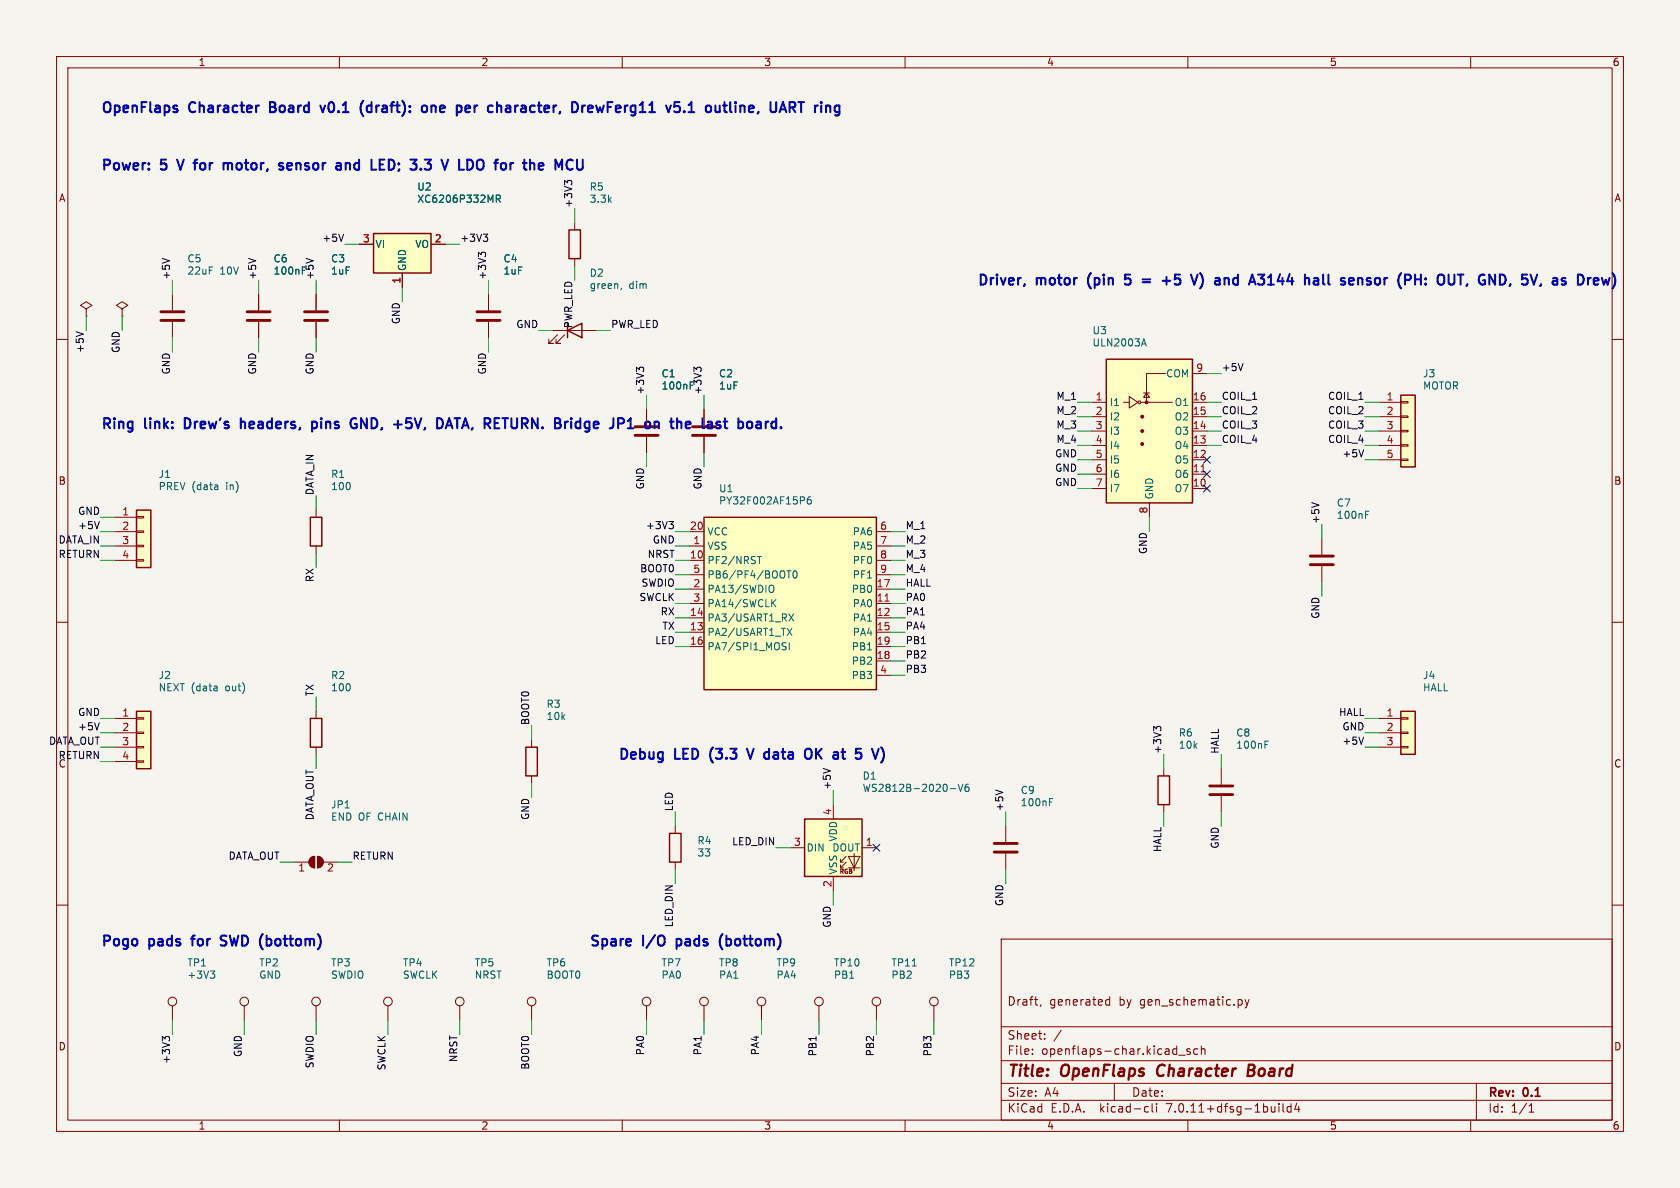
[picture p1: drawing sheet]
<svg xmlns="http://www.w3.org/2000/svg" width="297mm" height="210mm" viewBox="0 0 297 210" stroke-linecap="round" stroke-linejoin="round" font-family="sans-serif">
<path d="M0 0h297v210h-297z" fill="#f5f4ef" stroke="#f5f4ef" stroke-width=".18"/>
<g fill="none" stroke="#840000" stroke-width=".18">
<path d="M10 10h277v190h-277zM12 12h273v186h-273zM60 10v2M110 10v2M160 10v2M210 10v2M260 10v2M101.6 39.4v1.2M10 60h2M15.2 54.6l1.1-.6-1.1-.7-1 .7 1 .6v1.3M15.2 55.9h.1M21.6 54.6l1-.6-1-.7-1 .7 1 .6v1.3"/>
<path d="M21.6 55.9h.1M30.5 52.1v2.8M30.5 56.9v2.8M45.7 52.1v2.8M45.7 56.9v2.8M55.9 52.1v2.8M55.9 56.9v2.8M63.5 43.2h2.5M71.1 48.3v2.5M76.2 43.2h2.5M86.4 52.1v2.8M86.4 56.9v2.8"/>
<path d="M97.8 58.4h7.6M98.6 59.2l-1.6 1.5h.8h-.8v-.8M99.8 59.2l-1.5 1.5h.8h-.8v-.8M101.6 45.7v1.3M285 60h2M114.3 72.4v2.8M114.3 77.2v2.8M124.5 72.4v2.8M124.5 77.2v2.8M193 71.1h2.6M193 73.7h2.6M193 76.2h2.6"/>
<path d="M193 78.7h2.6M198.6 71.1h1M199.6 70.1l1.6 1-1.6 1zM201.7 71.1h5.6M202.2 69.5h1M202.7 69.5l.5 .7h-1zM206.1 66h-3.4v5.1M210.8 71.1h2.6M210.8 73.7h2.6M210.8 76.2h2.6M210.8 78.7h2.6M210.8 66h2.6"/>
<path d="M243.8 71.1h3.8M243.8 73.7h3.8M243.8 76.2h3.8M243.8 78.7h3.8M247.6 78.6h1.3v.3h-1.3zM247.6 76.1h1.3v.2h-1.3zM247.6 73.5h1.3v.3h-1.3zM247.6 71h1.3v.2h-1.3zM20.3 91.4h3.8M20.3 94h3.8M20.3 96.5h3.8M20.3 99.1h3.8"/>
<path d="M24.1 98.9h1.3v.3h-1.3zM24.1 96.4h1.3v.2h-1.3zM24.1 93.9h1.3v.2h-1.3zM24.1 91.3h1.3v.3h-1.3zM55.9 90.2v1.2M55.9 96.5v1.3M121.9 94h2.6M121.9 96.5h2.6M121.9 99.1h2.6M154.9 94h2.6M154.9 96.5h2.6M154.9 99.1h2.6"/>
<path d="M193 81.3h2.6M193 86.4h2.6M193 83.8h2.6M203.2 88.9v2.5M210.8 81.3h2.6M210.8 86.4h2.6M210.8 83.8h2.6M233.7 95.3v2.7M243.8 81.3h3.8M247.6 81.2h1.3v.2h-1.3zM10 110h2M121.9 106.7h2.6"/>
<path d="M121.9 109.2h2.6M121.9 111.8h2.6M121.9 114.3h2.6M121.9 104.1h2.6M121.9 101.6h2.6M154.9 106.7h2.6M154.9 109.2h2.6M154.9 111.8h2.6M154.9 114.3h2.6M154.9 104.1h2.6M154.9 116.8h2.6M154.9 119.4h2.6"/>
<path d="M154.9 101.6h2.6M233.7 100.1v2.8M285 110h2M20.3 127h3.8M20.3 129.5h3.8M20.3 132.1h3.8M20.3 134.6h3.8M24.1 134.5h1.3v.2h-1.3zM24.1 132h1.3v.2h-1.3zM24.1 129.4h1.3v.3h-1.3zM24.1 126.9h1.3v.2h-1.3zM55.9 125.7v1.3"/>
<path d="M55.9 132.1v1.3M94 130.8v1.3M94 137.2v1.2M205.7 135.9v1.3M215.9 135.9v2.8M243.8 127h3.8M243.8 129.5h3.8M243.8 132.1h3.8M247.6 132h1.3v.2h-1.3zM247.6 129.4h1.3v.3h-1.3zM247.6 126.9h1.3v.2h-1.3zM10 160h2"/>
<path d="M52.1 152.4h2.5M54.9 151.7l.7-.3v2a1.02 1.02 0 0 1-.9-.6 1.02 1.02 0 0 1 .2-1.1zM56.1 151.4a1.02 1.02 0 0 1 1 1 1.02 1.02 0 0 1-1 1zM57.1 152.4h2.6M119.4 146.1v1.2M119.4 152.4v1.3M139.7 149.9h2.5M147.3 142.2v2.6M147.3 154.9v2.6M148.6 153.4h.5M148.6 152.4h.5M149.6 152.4l-1 1v-.5"/>
<path d="M149.6 151.4l-1 1v-.5M150 151.4h2l-1 2zM150 153.4h2M151 150.9v3M152.4 149.9h2.5M177.8 146.1v2.7M177.8 150.9v2.8M205.7 142.2v1.3M215.9 140.7v2.8M285 160h2M30.5 177.8v2.5M43.2 177.8v2.5"/>
<path d="M55.9 177.8v2.5M68.6 177.8v2.5M81.3 177.8v2.5M94 177.8v2.5M114.3 177.8v2.5M124.5 177.8v2.5M134.6 177.8v2.5M144.8 177.8v2.5M154.9 177.8v2.5M165.1 177.8v2.5M177 166h108v32h-108zM184 177.6l-.1 .3"/>
<path d="M195.5 177.6l.2 .1 .5-.1M196.2 176.2v1.5M196.2 176.8l-.5-.1-.2 .1M219 176.7l.5 .1 .1 .2-.1 .6-.5 .1M220.1 176.7l.4 1M220.5 177.7l-.2 .4-.2 .1M220.8 176.7l-.3 1M60 198v2M110 198v2M160 198v2M177 194.5h108M177 191.5h108"/>
<path d="M177 187.5h108M177 181.5h108M182.5 186.3v.1M182.5 185.5v.1M184.7 183.6v.1M184.7 182.8v.1M187.6 182.1l-1.3 2M197 191.5v3M202.6 195.6l.4 .1M203 196.5l-.4 .1M203.7 195.1v1.3l.2 .2M204.5 195.1v.1"/>
<path d="M204.5 195.6v1M208.4 186.5h1.1M210 198v2M210.4 185.5l-.4-.1-.2 .2 .1 .2 .5 .2v.3h-.6M211.7 185.5l-.4-.1-.3 .3v.4l.2 .2h.5M212.4 185.5l.2-.1 .4 .1v.9M212.4 184.9v1.5M226.1 195.1v.1M226.1 195.6v1M226.8 195.1v1.3l.2 .2M228.2 195.7l-.4-.1-.3 .3v.4l.2 .2h.5M228.2 195.1v1.5"/>
<path d="M229.2 195l-.3 1.1h.9M229.6 195.6v1M260 198v2M261 191.5v6.5M270.3 196.6h.9M270.3 195.5l.4-.4v1.5"/>
<circle cx="201.4" cy="71.1" r=".25"/>
<circle cx="30.5" cy="177" r=".76"/>
<circle cx="43.2" cy="177" r=".76"/>
<circle cx="55.9" cy="177" r=".76"/>
<circle cx="68.6" cy="177" r=".76"/>
<circle cx="81.3" cy="177" r=".76"/>
<circle cx="94" cy="177" r=".76"/>
<circle cx="114.3" cy="177" r=".76"/>
<circle cx="124.5" cy="177" r=".76"/>
<circle cx="134.6" cy="177" r=".76"/>
<circle cx="144.8" cy="177" r=".76"/>
<circle cx="154.9" cy="177" r=".76"/>
<circle cx="165.1" cy="177" r=".76"/>
</g>
<path d="M204.8 188.5a1.27 1.27 0 0 0 0 1.6M220.7 189.2h.6M221.3 189.2l.3 .1M221.5 188.2h-.7l-.3 2 1-.1M221.5 189.1l-.2 .1" fill="none" stroke="#840000" stroke-width=".4"/>
<g fill="none" stroke="#006464" stroke-width=".18">
<path d="M87.7 35.2l.6-.1 .2-.2-.1-.3-.7-.1v1.3M88 35.2l.5 .6M53.5 47.8h.4M53.5 47.2h.6M109.9 50.9l-.1 .3M202.2 59.9l.4 1.3M122 68.1h.5M122 67.5h.6M201.9 60.8h.6M38.5 85.8v.8M38.5 86.5l-.1 .1M38.5 86l-.1 .1"/>
<path d="M133.9 98.4h.7M134.3 98.4v1.2M143.3 87.8l-.3 .1a.85 .85 0 0 0 0 1.2l.4-.1v-.4l-.2-.3-.4 .1-.1 .2M241.4 91h.4M241.4 90.4h.6M136.3 103.4a.43 .43 0 0 1 .5 .5v.4a.43 .43 0 0 1-.5 .4M136.6 106.5l.6 .8M137.2 106l-.8 .7M138.5 114.2l.4 .1 .1 .3-.3 .3h-.3M138.5 113.6l.5 .1M139.1 100.9h.7M139.2 111.1l.8 1.2"/>
<path d="M139.5 108.5l.8 1.3M139.5 100.9v1.3M139.5 113.6v1.3M140 111.1l-.8 1.2M140.3 108.5l-.8 1.3M140.3 101l.2-.1a.68 .68 0 0 1 .4 .6 .68 .68 0 0 1-.4 .7l-.2-.1-.1-.4zM38.3 121.3l.1 .8M38.4 122.1h-.1M38.4 121.6h-.1M168 139.4h1M169.4 138.6l.4 1.3 .4-1.3M171.2 138.6l-.4 .1a.86 .86 0 0 0 0 1.2l.5-.1v-.4l-.2-.3-.4 .1-.1 .2"/>
<path d="M223.6 131.6h.5M223.6 131h.6M185.5 141.8h.5M185.5 141.2h.6M37.2 171.6h.8l-.5 .5M37.7 172.1l.3 .3v.3l-.3 .2M161.3 170.8h.7"/>
</g>
<g fill="#ffffc2" stroke="#ffffc2" stroke-width=".18">
<path d="M24.1 125.7h2.6v10.2h-2.6z"/>
<path d="M142.2 144.8h10.2v10.1h-10.2z"/>
<path d="M24.1 90.2h2.6v10.1h-2.6z"/>
<path d="M247.6 125.7h2.6v7.7h-2.6z"/>
<path d="M66 41.3h10.2v7h-10.2z"/>
<path d="M247.6 69.9h2.6v12.7h-2.6z"/>
<path d="M124.5 91.4h30.4v30.5h-30.4z"/>
<path d="M195.6 63.5h15.2v25.4h-15.2z"/>
</g>
<g fill="none" stroke="#840000" stroke-width=".25">
<path d="M66 41.3h10.2v7h-10.2zM100.3 58.4l2.6-1.2v2.5zM100.3 57.2v2.5M100.6 40.6h2v5.1h-2zM195.6 63.5h15.2v25.4h-15.2zM247.6 69.9h2.6v12.7h-2.6zM24.1 90.2h2.6v10.1h-2.6zM54.9 91.4h2v5.1h-2zM124.5 91.4h30.4v30.5h-30.4zM24.1 125.7h2.6v10.2h-2.6zM54.9 127h2v5.1h-2zM93 132.1h2v5.1h-2z"/>
<path d="M204.7 137.2h2.1v5h-2.1zM247.6 125.7h2.6v7.7h-2.6zM118.4 147.3h2v5.1h-2zM142.2 144.8h10.2v10.1h-10.2z"/>
</g>
<g fill="none" stroke="#840000" stroke-width=".51">
<path d="M28.4 56.6h4.1M28.4 55.1h4.1M43.7 56.6h4.1M43.7 55.1h4.1M53.8 56.6h4.1M53.8 55.1h4.1M84.3 56.6h4.1M84.3 55.1h4.1M112.3 77h4M112.3 75.4h4M122.4 77h4.1M122.4 75.4h4.1"/>
<path d="M231.6 99.8h4.1M231.6 98.3h4.1M213.9 138.9h4M175.8 150.6h4M175.8 149.1h4M213.9 140.5h4"/>
</g>
<g fill="#840000" stroke="#840000" stroke-width=".18">
<path d="M54.9 151.7l.7-.3v2a1.02 1.02 0 0 1-.9-.6 1.02 1.02 0 0 1 .2-1.1z"/>
<path d="M56.1 151.4a1.02 1.02 0 0 1 1 1 1.02 1.02 0 0 1-1 1z"/>
<circle cx="201.9" cy="78.5" r=".25"/>
<circle cx="201.9" cy="76.2" r=".25"/>
<circle cx="201.9" cy="73.7" r=".25"/>
<circle cx="202.7" cy="71.1" r=".25"/>
</g>
<path d="M212.3 83.4h.8M156.5 106.3h.7" fill="none" stroke="#a90000" stroke-width=".18"/>
<g fill="none" stroke="#0f0f0f" stroke-width=".18">
<path d="M100.3 32.3l-.5-.4v.8M100.3 32.1l.2-.2h.3l.3 .2M13.5 58.6l1.2 .5M28.7 45.7l1.3 .4M43.9 45.7l1.3 .4M54.1 45.7l1.3 .4M60.7 41.4l-.4 1.3M85.1 45l-.5-.4v.8M85.1 44.8l.2-.2h.3l.2 .2M85.4 41.4h.8l-.4 .5M86 41.9l.2 .2v.3l-.2 .3M113 65.3l-.5-.4v.8"/>
<path d="M113 65.2l.2-.3h.3l.3 .3M123.2 65.2l.2-.3h.3l.2 .3M123.2 65.3l-.5-.4v.8M219.7 64.3l-.4 1.2M241.1 79.5l-.4 1.3M17.6 92.2l-.5 1.3M118.3 92.2h.7l-.4 .5M118.8 92.7l.2 .2v.3l-.2 .3M231.9 88.9l1.3 .4M17.6 127.8l-.5 1.2M145.5 135.9l1.3 .4M176 139.7l1.3 .4"/>
<path d="M204.4 128.8l-.4-.4v.8M204.4 128.7l.3-.3h.3l.2 .3M241.1 130.3l-.4 1.3M29.2 183.6l-.5-.4v.8M29.2 183.5l.2-.3h.3l.3 .3"/>
</g>
<g fill="none" stroke="#0000c2" stroke-width=".36">
<path d="M31.3 19.3v.4M47.7 18.9h.6M48.3 18.1h-.6v1.7h.7M56.6 18.6l.4 1.2 .5-1.2M64.2 17.8a2.04 2.04 0 0 0 0 2.7M65.2 18.6l-.4 .4v.5l.4 .3M74.7 18.8a.48 .48 0 0 1 .4-.2 .48 .48 0 0 1 .4 .4v.5a.48 .48 0 0 1-.5 .4 .48 .48 0 0 1-.4-.4zM76.3 18.6v1.2M76.8 18.6l-.5 .2M82.5 18.6l.5 .1 .1 .4-.8 .1M83 19.7l-.5 .1M90 18.6l-.5 .1"/>
<path d="M90.1 19.2h-.5a.35 .35 0 0 0-.2 .3 .35 .35 0 0 0 .2 .3h.5M103.4 18.6l-.3 .1M104 19.2l.8-.1-.1-.4-.5-.1-.2 .3v.8h.7M105.4 18.6l.3 1.2M121 19.7v.1M121.7 19.8h1M121.7 18.6l.5-.5v1.7M129.1 18.1v1.5l.3 .2M130 18.1v.1M130 18.6v1.2M141.1 18.1h1M141.6 18.1v1.7"/>
<path d="M31.3 28.2l.6 1.8M34.2 28.8h.7M34.7 28.2h.2M40 28.8l.3 .3M40.3 29.1l.2-.3 .5 .1v.2M40.3 29.1v.9M51.5 28.9l-.5-.1-.2 .3 .1 .8h.6M51.6 29.2l-.8 .2M61.2 28.9h.6l.1 1.1M69.4 28.3l-.7-.1v1.8l.7-.1M81.2 30h.8M83.3 28.3l-.7-.1v1.8l.7-.1"/>
<path d="M93.7 28.2v1.8M94 28.8l-.3 .2M98.8 29.5l.6-1.3v1.8M198.9 50.1l.2 .2 .6-.1M199.8 48.5h-.9v.9l.2-.2 .6 .1M202 49.4h1.3M202 49.9h1.3M205.6 49.6h1.3M207.7 50.1l.1 .1M207.8 48.5l-.1 .9 .1-.1M212.2 48.3a2.04 2.04 0 0 1 0 2.7M218.7 49.1h-.4l-.3 .4 .1 .6 .2 .2h.4"/>
<path d="M224.2 50.3h1M224.2 49l.5-.5v1.8M234 50.2l.2 .1M234.8 48.5v1.6l.3 .2M242.3 49.2l-.4-.1-.3 .3 .1 .2 .6 .2v.4h-.7M247.7 48.3l-.1 .1M269.1 50.1l.2 .2h.4M270 48.5h-.9v.9l.2-.2h.4M283.2 49.1l.3 1.2 .4-.8M285.1 48.3v.1M33.1 73.9h-.4v1.8h.4M42.6 73.9v1.8"/>
<path d="M42.6 74.7a.44 .44 0 0 1 .7 .1v.9M55.2 74.6l.5-.1 .3 .4v.5l-.1 .2h-.7M55.2 74.5v1.8M63.8 75.7v-1.8l1 1.8M71.8 75.5l.2 .2 .6-.1M72.7 73.9h-.8l-.1 .9 .2-.2 .6 .1M78.8 75.7l.6-1.8 .6 1.8M79 75.2h.8M80.3 73.9h1M80.8 73.9v1.8M102.1 74.5l.5 .1M102.6 75.6l-.5 .1"/>
<path d="M102.6 73.9v1.8M119.7 74.7a.44 .44 0 0 1 .8 .1v.9M119.7 73.9v1.8M125.1 74.6h.7M125.9 75h-.6a.35 .35 0 0 0-.3 .4 .35 .35 0 0 0 .3 .3l.6-.1M131 74.5l.4 .4v.5l-.4 .3M132.1 74.7v.8M138.1 75.5v.2M132.1 132.4l.6 1.7 .5-1.7M143.2 132.4a1.26 1.26 0 0 1 0 1.6M144.3 132.4v1.7M144.5 133.1l.8 1"/>
<path d="M145.3 132.4l-1 1M154.2 132.4l.6 1.7 .5-1.7M33.8 166h.6M39 167.1h.9M40 165.5l-.6-.1-.3 .1-.1 .4a.85 .85 0 0 0 .9 .5M47.1 167.1l.5 .1M47.1 165.4v1.8M47.6 166l-.5 .1M119.6 166v1.7M119.6 167.1l.2 .1M119.8 166l-.2 .1M127.7 165.1a2.04 2.04 0 0 0 0 2.7"/>
</g>
<g fill="none" stroke="#009600" stroke-width=".18">
<path d="M101.6 36.8v2.6M15.2 55.9v2.5M21.6 55.9v2.5M30.5 49.5v2.6M30.5 59.7v2.5M45.7 49.5v2.6M45.7 59.7v2.5M55.9 49.5v2.6M55.9 59.7v2.5M61 43.2h2.5M71.1 50.8v2.5M78.7 43.2h2.6"/>
<path d="M86.4 49.5v2.6M86.4 59.7v2.5M95.2 58.4h2.6M101.6 47v2.5M105.4 58.4h2.5M114.3 69.9v2.5M124.5 69.9v2.5M190.5 71.1h2.5M190.5 78.7h2.5M190.5 76.2h2.5M190.5 73.7h2.5M213.4 71.1h2.5"/>
<path d="M213.4 78.7h2.5M213.4 76.2h2.5M213.4 73.7h2.5M213.4 66h2.5M241.3 71.1h2.5M241.3 78.7h2.5M241.3 76.2h2.5M241.3 73.7h2.5M17.8 94h2.5M17.8 96.5h2.5M17.8 99.1h2.5M17.8 91.4h2.5"/>
<path d="M55.9 87.6v2.6M55.9 97.8v2.5M114.3 80v2.6M119.4 94h2.5M119.4 96.5h2.5M119.4 99.1h2.5M124.5 80v2.6M157.5 94h2.5M157.5 96.5h2.5M157.5 99.1h2.5M190.5 86.4h2.5M190.5 81.3h2.5"/>
<path d="M190.5 83.8h2.5M203.2 91.4v2.6M233.7 92.7v2.6M241.3 81.3h2.5M119.4 106.7h2.5M119.4 109.2h2.5M119.4 111.8h2.5M119.4 114.3h2.5M119.4 104.1h2.5M119.4 101.6h2.5M157.5 106.7h2.5M157.5 109.2h2.5"/>
<path d="M157.5 111.8h2.5M157.5 114.3h2.5M157.5 104.1h2.5M157.5 101.6h2.5M157.5 116.8h2.5M157.5 119.4h2.5M233.7 102.9v2.5M17.8 132.1h2.5M17.8 127h2.5M17.8 129.5h2.5M17.8 134.6h2.5M55.9 123.2v2.5"/>
<path d="M55.9 133.4v2.5M94 128.3v2.5M94 138.4v2.6M147.3 139.7v2.5M205.7 133.4v2.5M215.9 133.4v2.5M241.3 132.1h2.5M241.3 127h2.5M241.3 129.5h2.5M49.5 152.4h2.6M59.7 152.4h2.5M119.4 143.5v2.6"/>
<path d="M119.4 153.7v2.5M137.2 149.9h2.5M147.3 157.5v2.5M177.8 143.5v2.6M177.8 153.7v2.5M205.7 143.5v2.6M215.9 143.5v2.6M30.5 180.3v2.6M43.2 180.3v2.6M55.9 180.3v2.6M68.6 180.3v2.6M81.3 180.3v2.6"/>
<path d="M94 180.3v2.6M114.3 180.3v2.6M124.5 180.3v2.6M134.6 180.3v2.6M144.8 180.3v2.6M154.9 180.3v2.6M165.1 180.3v2.6"/>
</g>
<path d="M212.8 83.2l1.2 1.2M212.8 85.8l1.2 1.2M212.8 80.7l1.2 1.2M214 83.2l-1.2 1.2M214 85.8l-1.2 1.2M214 80.7l-1.2 1.2M154.3 149.3l1.2 1.2M155.5 149.3l-1.2 1.2" fill="none" stroke="#000084" stroke-width=".18"/>
<g font-size="2.8" fill="#840000">
<text x="178" y="190.9">Title:</text>
<text x="187.7" y="190.9">OpenFlaps</text>
<text x="205.4" y="190.9">Character</text>
<text x="222.2" y="190.9">Board</text>
</g>
<g font-size="2.5" fill="#0000c2">
<text x="17.8" y="20.1">OpenFlaps</text>
<text x="33.6" y="20.1">Character</text>
<text x="48.5" y="20.1">Board</text>
<text x="58.3" y="20.1">v0.1</text>
<text x="65.9" y="20.1">(draft):</text>
<text x="77.6" y="20.1">one</text>
<text x="84.4" y="20.1">per</text>
<text x="90.7" y="20.1">character,</text>
<text x="106.2" y="20.1">DrewFerg11</text>
<text x="123.7" y="20.1">v5.1</text>
<text x="131.3" y="20.1">outline,</text>
<text x="143.4" y="20.1">UART ring</text>
<text x="17.8" y="30.2">Power:</text>
<text x="28.6" y="30.2">5</text>
<text x="32.3" y="30.2">V</text>
<text x="35.9" y="30.2">for</text>
<text x="41.7" y="30.2">motor,</text>
<text x="52.3" y="30.2">sensor</text>
<text x="63.1" y="30.2">and</text>
<text x="70" y="30.2">LED;</text>
<text x="77.7" y="30.2">3.3</text>
<text x="84" y="30.2">V</text>
<text x="87.6" y="30.2">LDO</text>
<text x="94.8" y="30.2">for</text>
<text x="100.6" y="30.2">the</text>
<text x="172.7" y="50.6">Driver,</text>
<text x="183.3" y="50.6">motor</text>
<text x="193.1" y="50.6">(pin</text>
<text x="200.4" y="50.6">5</text>
<text x="204.2" y="50.6">=</text>
<text x="208.4" y="50.6">+5</text>
<text x="214.4" y="50.6">V)</text>
<text x="219.2" y="50.6">and</text>
<text x="226.1" y="50.6">A3144</text>
<text x="236.4" y="50.6">hall</text>
<text x="243.6" y="50.6">sensor</text>
<text x="254.4" y="50.6">(PH:</text>
<text x="262.1" y="50.6">OUT,</text>
<text x="270.1" y="50.6">GND,</text>
<text x="278.4" y="50.6">5V,</text>
<text x="284.6" y="50.6">as</text>
<text x="17.8" y="76">Ring</text>
<text x="25.7" y="76">link:</text>
<text x="33.4" y="76">Drew's</text>
<text x="44" y="76">headers,</text>
<text x="57.4" y="76">pins</text>
<text x="64.9" y="76">GND,</text>
<text x="73.3" y="76">+5V,</text>
<text x="81.6" y="76">DATA, RETURN.</text>
<text x="103.9" y="76">Bridge</text>
<text x="114.4" y="76">JP1</text>
<text x="121.3" y="76">on</text>
<text x="126.6" y="76">the</text>
<text x="132.8" y="76">last</text>
<text x="109.2" y="134.4">Debug</text>
<text x="119.4" y="134.4">LED</text>
<text x="126.3" y="134.4">(3.3</text>
<text x="133.8" y="134.4">V</text>
<text x="137.4" y="134.4">data</text>
<text x="145.3" y="134.4">OK</text>
<text x="151" y="134.4">at</text>
<text x="155.7" y="134.4">5</text>
<text x="17.8" y="167.4">Pogo</text>
<text x="26.5" y="167.4">pads</text>
<text x="34.8" y="167.4">for</text>
<text x="40.6" y="167.4">SWD</text>
<text x="48.1" y="167.4">(bottom)</text>
<text x="104.1" y="167.4">Spare</text>
<text x="113.7" y="167.4">I/O</text>
<text x="120.4" y="167.4">pads</text>
<text x="128.7" y="167.4">(bottom)</text>
</g>
<g font-size="2.1" fill="#840000">
<text x="178" y="178">Draft,</text>
<text x="185.5" y="178">generated</text>
<text x="197.9" y="178">by</text>
<text x="201.7" y="178">gen_schematic.py</text>
<text x="178" y="184">Sheet:</text>
<text x="178" y="186.7">File:</text>
<text x="184.1" y="186.7">openflaps-char.kicad_sch</text>
<text x="178" y="196.9">KiCad</text>
<text x="178" y="194.1">Size:</text>
<text x="184.7" y="194.1">A4</text>
<text x="185.7" y="196.9">E.D.A.</text>
<text x="194.6" y="196.9">kicad-cli</text>
<text x="200" y="194.1">Date:</text>
<text x="206.5" y="196.9">7.0.11+dfsg-1build4</text>
<text x="263" y="194.3">Rev:</text>
<text x="263" y="196.9">Id:</text>
<text x="267.1" y="196.9">1/1</text>
<text x="269.4" y="194.3">0.1</text>
</g>
<g font-size="1.8" fill="#840000">
<text x="35" y="11.9">1</text>
<text x="85" y="11.9">2</text>
<text x="135" y="11.9">3</text>
<text x="185" y="11.9">4</text>
<text x="235" y="11.9">5</text>
<text x="285" y="11.9">6</text>
<text x="10.3" y="35.9">A</text>
<text x="285.3" y="35.9">A</text>
<text x="10.3" y="85.9">B</text>
<text x="285.3" y="85.9">B</text>
<text x="10.3" y="135.9">C</text>
<text x="285.3" y="135.9">C</text>
<text x="10.3" y="185.9">D</text>
<text x="285.3" y="185.9">D</text>
<text x="35" y="199.9">1</text>
<text x="85" y="199.9">2</text>
<text x="135" y="199.9">3</text>
<text x="185" y="199.9">4</text>
<text x="235" y="199.9">5</text>
<text x="285" y="199.9">6</text>
</g>
<g font-size="1.8" fill="#006464">
<text x="73.7" y="33.9">U2</text>
<text x="104.1" y="33.9">R5</text>
<text x="73.7" y="36">XC6206P332MR</text>
<text x="104.1" y="36">3.3k</text>
<text x="33" y="46.6">C5</text>
<text x="48.3" y="46.6">C6</text>
<text x="58.4" y="46.6">C3</text>
<text x="66.3" y="44">VI</text>
<text x="73.3" y="44">VO</text>
<text x="88.9" y="46.6">C4</text>
<text x="33" y="48.7">22uF</text>
<text x="38.9" y="48.7">10V</text>
<text x="48.3" y="48.7">100nF</text>
<text x="58.4" y="48.7">1uF</text>
<text x="72" y="48" transform="rotate(-90 72 48)">GND</text>
<text x="88.9" y="48.7">1uF</text>
<text x="104.1" y="49.1">D2</text>
<text x="104.1" y="51.3">green,</text>
<text x="111.2" y="51.3">dim</text>
<text x="193" y="59.3">U3</text>
<text x="193" y="61.4">ULN2003A</text>
<text x="116.8" y="66.9">C1</text>
<text x="116.8" y="69.1">100nF</text>
<text x="127" y="66.9">C2</text>
<text x="127" y="69.1">1uF</text>
<text x="196.1" y="72">I1</text>
<text x="206.1" y="66.9">COM</text>
<text x="207.6" y="72">O1</text>
<text x="251.5" y="66.9">J3</text>
<text x="251.5" y="69.1">MOTOR</text>
<text x="196.1" y="74.5">I2</text>
<text x="196.1" y="77.1">I3</text>
<text x="207.6" y="77.1">O3</text>
<text x="207.6" y="74.5">O2</text>
<text x="196.1" y="79.6">I4</text>
<text x="196.1" y="82.1">I5</text>
<text x="207.6" y="82.1">O5</text>
<text x="207.6" y="79.6">O4</text>
<text x="27.9" y="84.7">J1</text>
<text x="27.9" y="86.8">PREV (data</text>
<text x="40.1" y="86.8">in)</text>
<text x="58.4" y="84.7">R1</text>
<text x="58.4" y="86.8">100</text>
<text x="127" y="87.2">U1</text>
<text x="127" y="89.4">PY32F002AF15P6</text>
<text x="196.1" y="84.7">I6</text>
<text x="196.1" y="87.2">I7</text>
<text x="204.1" y="88.4" transform="rotate(-90 204.1 88.4)">GND</text>
<text x="207.6" y="87.2">O7</text>
<text x="207.6" y="84.7">O6</text>
<text x="236.2" y="89.8">C7</text>
<text x="125" y="94.8">VCC</text>
<text x="150.7" y="94.8">PA6</text>
<text x="236.2" y="91.9">100nF</text>
<text x="125" y="97.4">VSS</text>
<text x="125" y="99.9">PF2/NRST</text>
<text x="150.7" y="97.4">PA5</text>
<text x="150.7" y="99.9">PF0</text>
<text x="125" y="105">PA13/SWDIO</text>
<text x="125" y="107.5">PA14/SWCLK</text>
<text x="125" y="102.5">PB6/PF4/BOOT0</text>
<text x="150.5" y="105">PB0</text>
<text x="150.7" y="107.5">PA0</text>
<text x="150.7" y="102.5">PF1</text>
<text x="125" y="112.6">PA2/USART1_TX</text>
<text x="125" y="110.1">PA3/USART1_RX</text>
<text x="150.7" y="110.1">PA1</text>
<text x="150.7" y="112.6">PA4</text>
<text x="125" y="115.2">PA7/SPI1_MOSI</text>
<text x="150.5" y="117.7">PB2</text>
<text x="150.5" y="115.2">PB1</text>
<text x="27.9" y="120.2">J2</text>
<text x="27.9" y="122.4">NEXT (data</text>
<text x="40" y="122.4">out)</text>
<text x="58.4" y="120.2">R2</text>
<text x="58.4" y="122.4">100</text>
<text x="96.5" y="125.3">R3</text>
<text x="150.5" y="120.2">PB3</text>
<text x="251.5" y="120.2">J4</text>
<text x="251.5" y="122.4">HALL</text>
<text x="96.5" y="127.5">10k</text>
<text x="208.3" y="130.4">R6</text>
<text x="218.4" y="130.4">C8</text>
<text x="208.3" y="132.6">10k</text>
<text x="218.4" y="132.6">100nF</text>
<text x="58.4" y="143.1">JP1</text>
<text x="152.4" y="138">D1</text>
<text x="152.4" y="140.2">WS2812B-2020-V6</text>
<text x="180.3" y="140.6">C9</text>
<text x="180.3" y="142.7">100nF</text>
<text x="58.4" y="145.3">END OF CHAIN</text>
<text x="123.2" y="149.5">R4</text>
<text x="148.2" y="148.9" transform="rotate(-90 148.2 148.9)">VDD</text>
<text x="123.2" y="151.6">33</text>
<text x="142.5" y="150.7">DIN</text>
<text x="147" y="150.7">DOUT</text>
<text x="148.2" y="154.7" transform="rotate(-90 148.2 154.7)">VSS</text>
<text x="33" y="171">TP1</text>
<text x="33" y="173.2">+3V3</text>
<text x="45.7" y="171">TP2</text>
<text x="45.7" y="173.2">GND</text>
<text x="58.4" y="171">TP3</text>
<text x="58.4" y="173.2">SWDIO</text>
<text x="71.1" y="171">TP4</text>
<text x="71.1" y="173.2">SWCLK</text>
<text x="83.8" y="171">TP5</text>
<text x="83.8" y="173.2">NRST</text>
<text x="96.5" y="171">TP6</text>
<text x="96.5" y="173.2">BOOT0</text>
<text x="116.8" y="171">TP7</text>
<text x="116.8" y="173.2">PA0</text>
<text x="127" y="171">TP8</text>
<text x="127" y="173.2">PA1</text>
<text x="137.2" y="171">TP9</text>
<text x="137.2" y="173.2">PA4</text>
<text x="147.3" y="173.2">PB1</text>
<text x="147.3" y="171">TP10</text>
<text x="157.5" y="173.2">PB2</text>
<text x="157.5" y="171">TP11</text>
<text x="167.6" y="173.2">PB3</text>
<text x="167.6" y="171">TP12</text>
</g>
<g font-size="1.8" fill="#0f0f0f">
<text x="101.3" y="36.8" transform="rotate(-90 101.3 36.8)">+3V3</text>
<text x="56.9" y="42.8">+5V</text>
<text x="81.3" y="42.8">+3V3</text>
<text x="30.1" y="49.5" transform="rotate(-90 30.1 49.5)">+5V</text>
<text x="45.4" y="49.5" transform="rotate(-90 45.4 49.5)">+5V</text>
<text x="55.5" y="49.5" transform="rotate(-90 55.5 49.5)">+5V</text>
<text x="86" y="49.5" transform="rotate(-90 86 49.5)">+3V3</text>
<text x="70.8" y="57.4" transform="rotate(-90 70.8 57.4)">GND</text>
<text x="91.2" y="58.1">GND</text>
<text x="101.3" y="58.1" transform="rotate(-90 101.3 58.1)">PWR_LED</text>
<text x="107.9" y="58.1">PWR_LED</text>
<text x="14.9" y="62.5" transform="rotate(-90 14.9 62.5)">+5V</text>
<text x="21.2" y="62.5" transform="rotate(-90 21.2 62.5)">GND</text>
<text x="215.9" y="65.7">+5V</text>
<text x="30.1" y="66.3" transform="rotate(-90 30.1 66.3)">GND</text>
<text x="45.4" y="66.3" transform="rotate(-90 45.4 66.3)">GND</text>
<text x="55.5" y="66.3" transform="rotate(-90 55.5 66.3)">GND</text>
<text x="86" y="66.3" transform="rotate(-90 86 66.3)">GND</text>
<text x="114" y="69.9" transform="rotate(-90 114 69.9)">+3V3</text>
<text x="124.1" y="69.9" transform="rotate(-90 124.1 69.9)">+3V3</text>
<text x="186.7" y="70.8">M_1</text>
<text x="215.9" y="70.8">COIL_1</text>
<text x="234.7" y="70.8">COIL_1</text>
<text x="186.7" y="73.3">M_2</text>
<text x="186.7" y="75.9">M_3</text>
<text x="215.9" y="73.3">COIL_2</text>
<text x="215.9" y="75.9">COIL_3</text>
<text x="234.7" y="73.3">COIL_2</text>
<text x="234.7" y="75.9">COIL_3</text>
<text x="186.4" y="83.5">GND</text>
<text x="186.4" y="80.9">GND</text>
<text x="186.7" y="78.4">M_4</text>
<text x="215.9" y="78.4">COIL_4</text>
<text x="234.7" y="78.4">COIL_4</text>
<text x="237.2" y="80.9">+5V</text>
<text x="55.5" y="87.6" transform="rotate(-90 55.5 87.6)">DATA_IN</text>
<text x="114" y="86.6" transform="rotate(-90 114 86.6)">GND</text>
<text x="124.1" y="86.6" transform="rotate(-90 124.1 86.6)">GND</text>
<text x="186.4" y="86">GND</text>
<text x="13.7" y="91.1">GND</text>
<text x="13.7" y="93.6">+5V</text>
<text x="114.1" y="93.6">+3V3</text>
<text x="160" y="93.6">M_1</text>
<text x="233.3" y="92.7" transform="rotate(-90 233.3 92.7)">+5V</text>
<text x="10.3" y="96.2">DATA_IN</text>
<text x="10.3" y="98.7">RETURN</text>
<text x="113.1" y="101.3">BOOT0</text>
<text x="114.4" y="98.7">NRST</text>
<text x="115.3" y="96.2">GND</text>
<text x="160" y="96.2">M_2</text>
<text x="160" y="98.7">M_3</text>
<text x="160" y="101.3">M_4</text>
<text x="202.9" y="98.1" transform="rotate(-90 202.9 98.1)">GND</text>
<text x="55.5" y="103" transform="rotate(-90 55.5 103)">RX</text>
<text x="112.9" y="106.3">SWCLK</text>
<text x="113.3" y="103.8">SWDIO</text>
<text x="160" y="103.8">HALL</text>
<text x="160" y="106.3">PA0</text>
<text x="115.7" y="114">LED</text>
<text x="116.7" y="108.9">RX</text>
<text x="117" y="111.4">TX</text>
<text x="160" y="111.4">PA4</text>
<text x="160" y="114">PB1</text>
<text x="160" y="108.9">PA1</text>
<text x="233.3" y="109.5" transform="rotate(-90 233.3 109.5)">GND</text>
<text x="160" y="116.5">PB2</text>
<text x="160" y="119">PB3</text>
<text x="55.5" y="123.2" transform="rotate(-90 55.5 123.2)">TX</text>
<text x="8.6" y="131.7">DATA_OUT</text>
<text x="13.7" y="126.7">GND</text>
<text x="13.7" y="129.2">+5V</text>
<text x="93.6" y="128.3" transform="rotate(-90 93.6 128.3)">BOOT0</text>
<text x="236.6" y="126.7">HALL</text>
<text x="237.2" y="129.2">GND</text>
<text x="237.2" y="131.7">+5V</text>
<text x="10.3" y="134.3">RETURN</text>
<text x="205.4" y="133.4" transform="rotate(-90 205.4 133.4)">+3V3</text>
<text x="215.6" y="133.4" transform="rotate(-90 215.6 133.4)">HALL</text>
<text x="119" y="143.5" transform="rotate(-90 119 143.5)">LED</text>
<text x="147" y="139.7" transform="rotate(-90 147 139.7)">+5V</text>
<text x="177.5" y="143.5" transform="rotate(-90 177.5 143.5)">+5V</text>
<text x="55.5" y="145.1" transform="rotate(-90 55.5 145.1)">DATA_OUT</text>
<text x="93.6" y="145" transform="rotate(-90 93.6 145)">GND</text>
<text x="129.3" y="149.5">LED_DIN</text>
<text x="40.3" y="152.1">DATA_OUT</text>
<text x="62.2" y="152.1">RETURN</text>
<text x="205.4" y="150.7" transform="rotate(-90 205.4 150.7)">HALL</text>
<text x="215.6" y="150.1" transform="rotate(-90 215.6 150.1)">GND</text>
<text x="177.5" y="160.3" transform="rotate(-90 177.5 160.3)">GND</text>
<text x="119" y="164" transform="rotate(-90 119 164)">LED_DIN</text>
<text x="147" y="164.1" transform="rotate(-90 147 164.1)">GND</text>
<text x="30.1" y="188.2" transform="rotate(-90 30.1 188.2)">+3V3</text>
<text x="42.8" y="187" transform="rotate(-90 42.8 187)">GND</text>
<text x="55.5" y="188.9" transform="rotate(-90 55.5 188.9)">SWDIO</text>
<text x="68.2" y="189.3" transform="rotate(-90 68.2 189.3)">SWCLK</text>
<text x="80.9" y="187.9" transform="rotate(-90 80.9 187.9)">NRST</text>
<text x="93.6" y="189.2" transform="rotate(-90 93.6 189.2)">BOOT0</text>
<text x="114" y="186.7" transform="rotate(-90 114 186.7)">PA0</text>
<text x="124.1" y="186.7" transform="rotate(-90 124.1 186.7)">PA1</text>
<text x="134.3" y="186.7" transform="rotate(-90 134.3 186.7)">PA4</text>
<text x="144.4" y="186.8" transform="rotate(-90 144.4 186.8)">PB1</text>
<text x="154.6" y="186.8" transform="rotate(-90 154.6 186.8)">PB2</text>
<text x="164.8" y="186.8" transform="rotate(-90 164.8 186.8)">PB3</text>
</g>
<g font-size="1.8" fill="#a90000">
<text x="64.1" y="42.9">3</text>
<text x="76.8" y="42.9">2</text>
<text x="70.9" y="50.2" transform="rotate(-90 70.9 50.2)">1</text>
<text x="211.4" y="65.8">9</text>
<text x="193.6" y="70.9">1</text>
<text x="210.8" y="70.9">16</text>
<text x="245" y="70.9">1</text>
<text x="193.6" y="73.4">2</text>
<text x="193.6" y="75.9">3</text>
<text x="210.8" y="75.9">14</text>
<text x="210.8" y="73.4">15</text>
<text x="245" y="73.4">2</text>
<text x="245" y="75.9">3</text>
<text x="193.6" y="78.5">4</text>
<text x="193.6" y="81">5</text>
<text x="193.6" y="83.6">6</text>
<text x="210.8" y="83.6">11</text>
<text x="210.8" y="81">12</text>
<text x="210.8" y="78.5">13</text>
<text x="245" y="78.5">4</text>
<text x="245" y="81">5</text>
<text x="193.6" y="86.1">7</text>
<text x="210.8" y="86.1">10</text>
<text x="21.5" y="91.2">1</text>
<text x="21.5" y="93.7">2</text>
<text x="121.9" y="93.7">20</text>
<text x="155.5" y="93.7">6</text>
<text x="202.9" y="90.9" transform="rotate(-90 202.9 90.9)">8</text>
<text x="21.5" y="96.3">3</text>
<text x="21.5" y="98.8">4</text>
<text x="121.9" y="98.8">10</text>
<text x="122.5" y="96.3">1</text>
<text x="122.5" y="101.3">5</text>
<text x="155.5" y="96.3">7</text>
<text x="155.5" y="98.8">8</text>
<text x="155.5" y="101.3">9</text>
<text x="122.5" y="103.9">2</text>
<text x="122.5" y="106.4">3</text>
<text x="154.9" y="106.4">11</text>
<text x="154.9" y="103.9">17</text>
<text x="121.9" y="111.5">13</text>
<text x="121.9" y="109">14</text>
<text x="154.9" y="109">12</text>
<text x="154.9" y="111.5">15</text>
<text x="121.9" y="114">16</text>
<text x="154.9" y="116.6">18</text>
<text x="154.9" y="114">19</text>
<text x="155.5" y="119.1">4</text>
<text x="21.5" y="126.7">1</text>
<text x="21.5" y="129.3">2</text>
<text x="21.5" y="131.8">3</text>
<text x="245" y="126.7">1</text>
<text x="245" y="129.3">2</text>
<text x="245" y="131.8">3</text>
<text x="21.5" y="134.4">4</text>
<text x="140.3" y="149.6">3</text>
<text x="147.1" y="144.2" transform="rotate(-90 147.1 144.2)">4</text>
<text x="153" y="149.6">1</text>
<text x="52.6" y="154.4">1</text>
<text x="57.7" y="154.4">2</text>
<text x="147.1" y="156.9" transform="rotate(-90 147.1 156.9)">2</text>
</g>
<text font-size="1.1" fill="#840000" x="148.4" y="154.6">RGB</text>
</svg>
